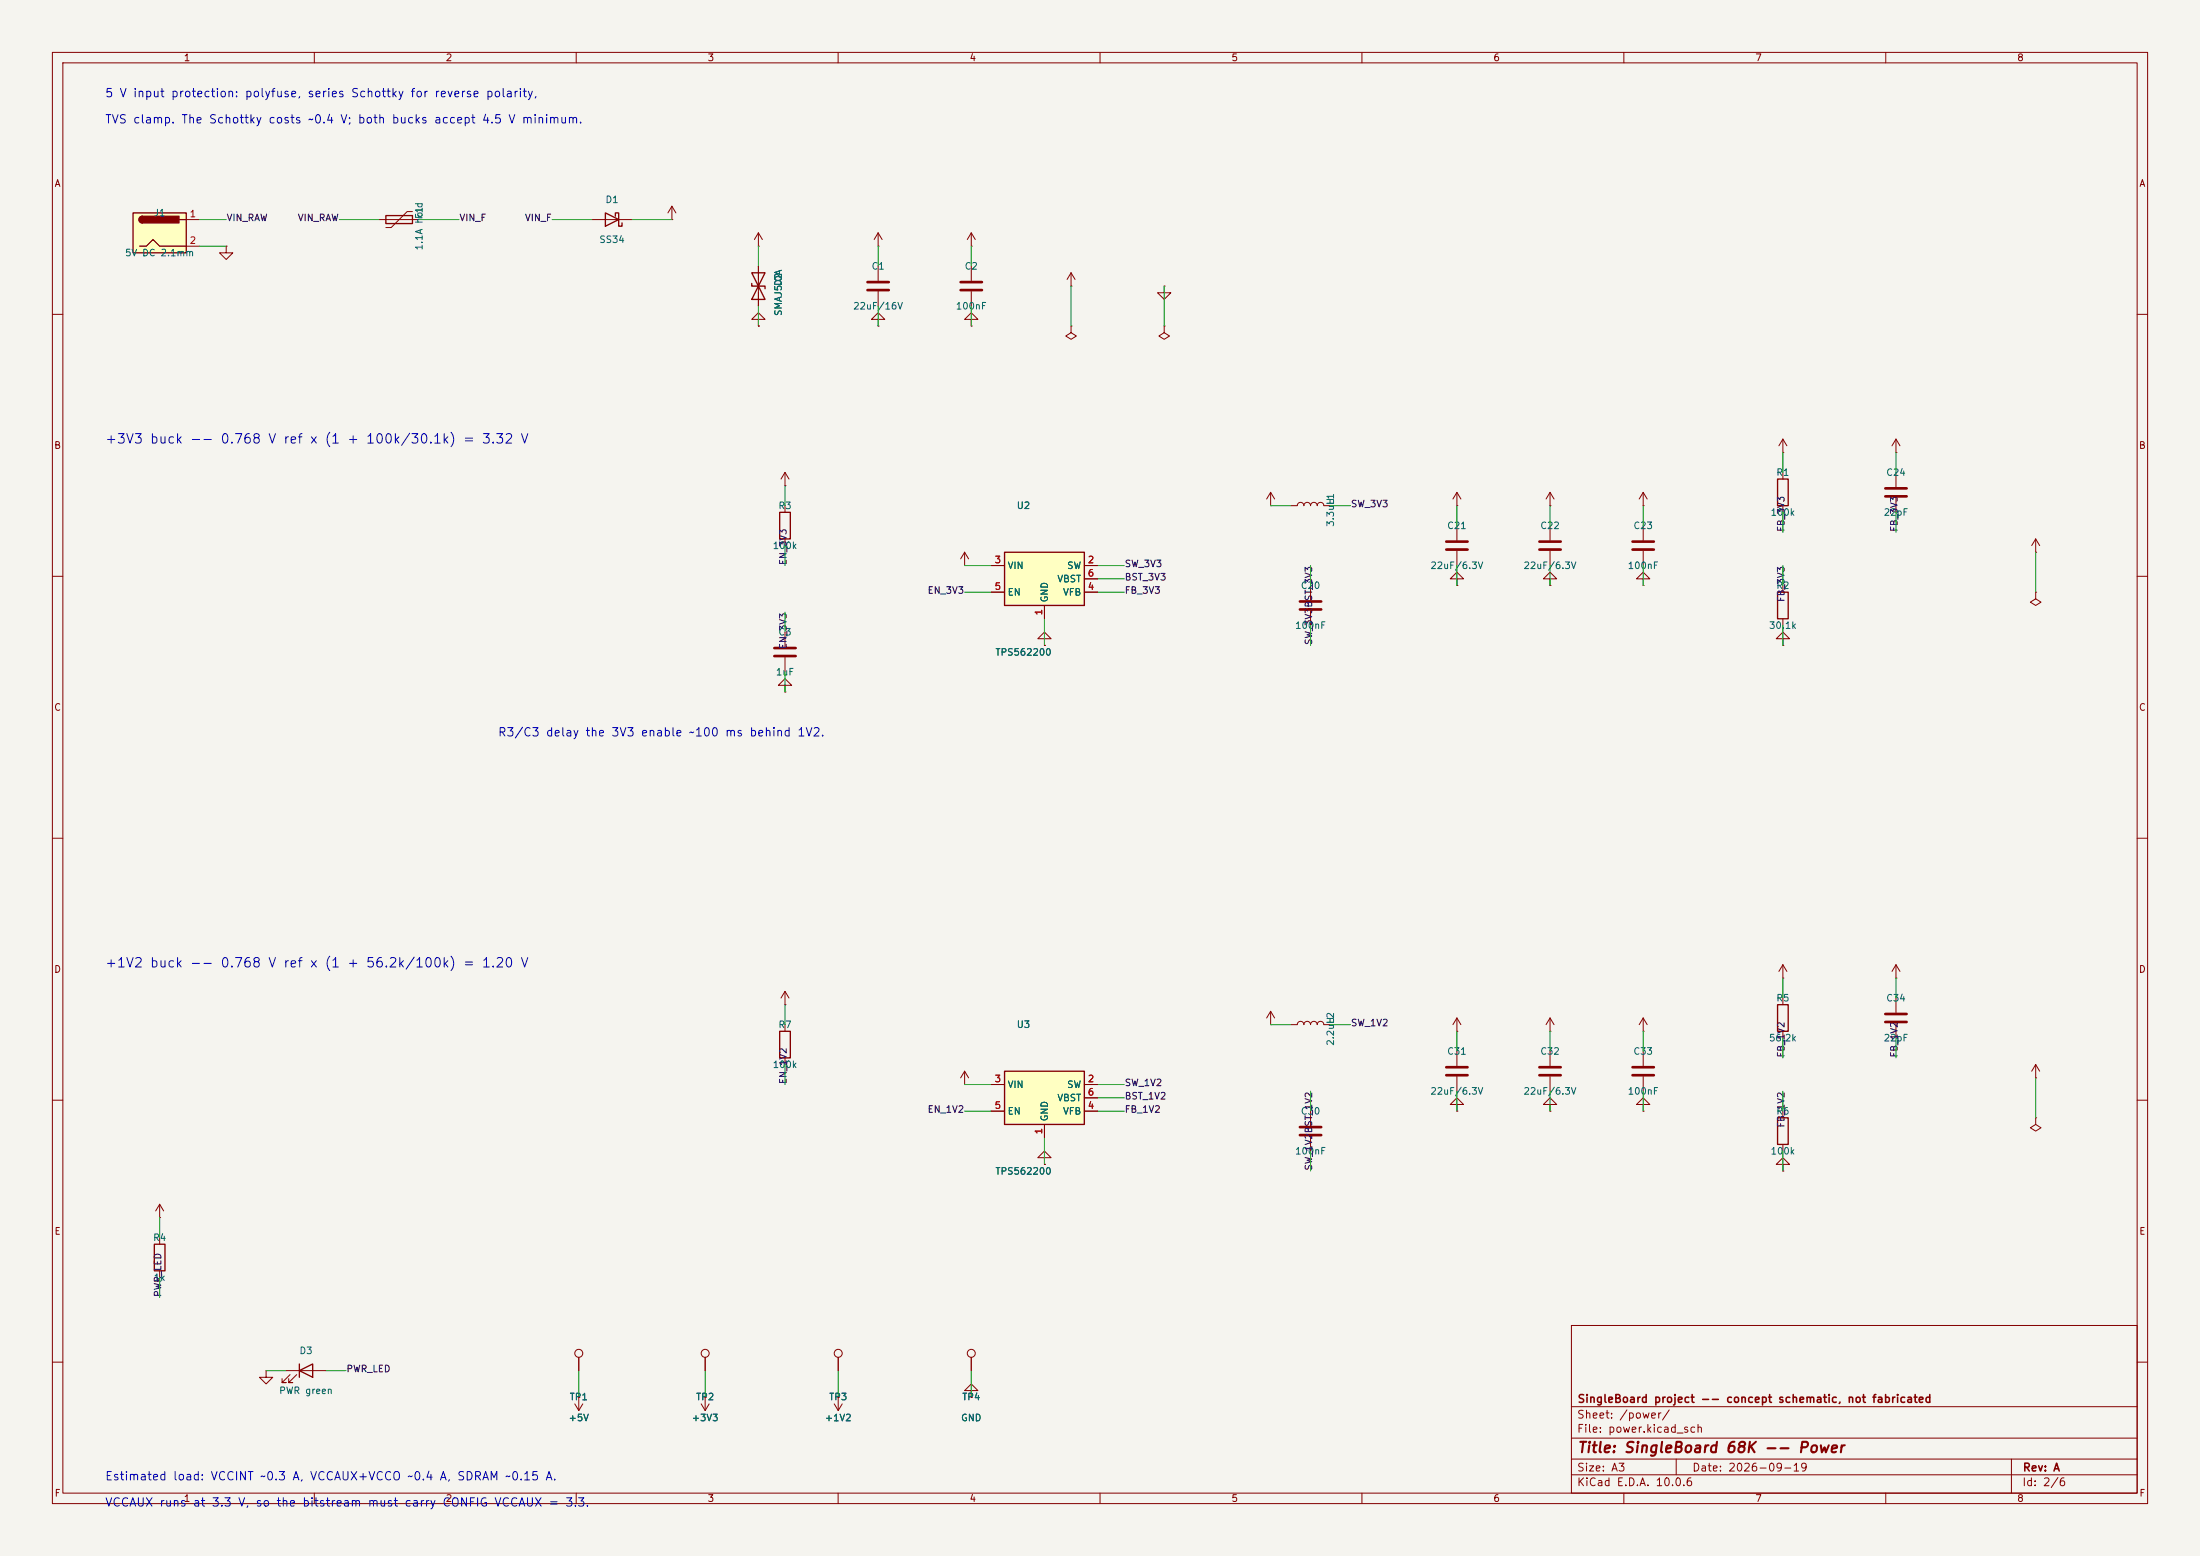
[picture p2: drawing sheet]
<svg xmlns="http://www.w3.org/2000/svg" width="420mm" height="297mm" viewBox="0 0 420 297" stroke-linecap="round" stroke-linejoin="round" font-family="sans-serif">
<path d="M0 0h420v297h-420z" fill="#f5f4ef" stroke="#f5f4ef" stroke-width=".19"/>
<g fill="none" stroke="#840000" stroke-width=".19">
<path d="M10 10h400v277h-400zM12 12h396v273h-396zM60 10v2M110 10v2M160 10v2M210 10v2M260 10v2M310 10v2M360 10v2M43.2 47v1.3h1.2l-1.2 1.2-1.3-1.2h1.3M43.2 47h.1M113 41.9h7.6"/>
<path d="M10 60h2M408 60h2M10 110h2M250.2 111.8v2.8M250.2 116.6v2.8M408 110h2M10 160h2M408 160h2M340.4 186.7h.1M340.4 184.2l-.8 1.2M340.4 184.2l.7 1.2M340.4 184.2v2.5"/>
<path d="M10 210h2M408 210h2M110.5 259.1v2.5M134.6 259.1v2.5M300 253h108v32h-108zM10 260h2M50.8 261.6v1.3h1.3l-1.3 1.3-1.3-1.3h1.3M50.8 261.6h.1M54.6 261.6h7.6M55.4 262.4l-1.6 1.5h.8h-.8v-.8M56.6 262.4l-1.5 1.5h.8h-.8v-.8M133.9 268l.7 1.2"/>
<path d="M134.6 266.7h.1M134.6 266.7v2.5M135.4 268l-.8 1.2M300 278.5h108M300 274.5h108M300 268.5h108M320 278.5v3M384 278.5v6.5M408 260h2M60 285v2M110 285v2M160 285v2"/>
<path d="M210 285v2M260 285v2M300 281.5h108M310 285v2M360 285v2"/>
<circle cx="110.5" cy="258.3" r=".76"/>
<circle cx="134.6" cy="258.3" r=".76"/>
</g>
<path d="M115.6 40.6l2.5 1.3-2.5 1.3zM117.5 41.3v-.7h.6v2.6h.6v-.7M57.1 261.6l2.6-1.3v2.6zM57.1 260.3v2.6" fill="none" stroke="#840000" stroke-width=".25"/>
<path d="M248.2 114.8h4M248.2 116.3h4" fill="none" stroke="#840000" stroke-width=".51"/>
<path d="M25.4 40.6h10.2v7.7h-10.2z" fill="#ffffc2"/>
<path d="M25.4 40.6h10.2v7.7h-10.2zM26.7 47h1.2l1.3-1.3 1.3 1.3h5.1M27.2 41.3a.64 .64 0 0 0-.7 .6 .64 .64 0 0 0 .7 .6M34.3 41.9h1.3M73.7 41.1h5v1.6h-5z" fill="none" stroke="#840000" stroke-width=".25"/>
<g fill="#840000" stroke="#840000" stroke-width=".25">
<path d="M26.7 41.5l.5-.2v1.2a.63 .63 0 0 1-.6-.3 .63 .63 0 0 1 .1-.7z"/>
<path d="M27.2 41.3h7v1.2h-7z"/>
</g>
<path d="M35.6 41.9h2.5M35.6 47h2.5M72.4 41.9h7.6M78.7 40.4h-1l-3 3h-1" fill="none" stroke="#840000" stroke-width=".19"/>
<path d="M191.8 105.4h15.2v10.2h-15.2z" fill="#ffffc2"/>
<path d="M143.5 52.1h2.5l-2.5 5.1h2.5zM143.5 54.1v.5h2.5v.5M148.8 97.8h2.1v5.1h-2.1zM339.3 91.4h2.1v5.1h-2.1zM191.8 105.4h15.2v10.2h-15.2zM339.3 113h2.1v5.1h-2.1zM148.8 196.9h2.1v5h-2.1zM339.3 191.8h2.1v5.1h-2.1zM339.3 213.4h2.1v5h-2.1z" fill="none" stroke="#840000" stroke-width=".25"/>
<g fill="none" stroke="#840000" stroke-width=".19">
<path d="M128.3 39.4l-.8 1.2M128.3 39.4l.7 1.2M128.3 39.4v2.5M128.3 41.9h.1M144.8 47h.1M144.8 44.5v2.5M144.8 50.8v7.6M144.8 44.5l-.8 1.2M144.8 44.5l.7 1.2M167.6 47h.1M167.6 44.5l-.7 1.2M167.6 44.5l.8 1.2"/>
<path d="M167.6 44.5v2.5M167.6 50.8v2.8M167.6 55.6v2.8M185.4 47h.1M185.4 44.5l-.7 1.2M185.4 44.5l.8 1.2M185.4 44.5v2.5M185.4 50.8v2.8M185.4 55.6v2.8M144.8 61h1.2l-1.2-1.3-1.3 1.3h1.3v1.2M144.8 62.2h.1M167.6 61h1.3l-1.3-1.3-1.2 1.3h1.2v1.2"/>
<path d="M167.6 62.2h.1M185.4 61h1.3l-1.3-1.3-1.3 1.3h1.3v1.2M185.4 62.2h.1M149.9 92.7h.1M149.9 90.2v2.5M149.9 96.5v1.3M149.9 90.2l-.8 1.2M149.9 90.2l.7 1.2M278.1 96.5h.1M278.1 94v2.5M278.1 94l-.7 1.3M278.1 94l.8 1.3"/>
<path d="M295.9 96.5h.1M295.9 94v2.5M295.9 94l-.8 1.3M295.9 94l.8 1.3M313.7 96.5h.1M313.7 94v2.5M313.7 94l-.8 1.3M313.7 94l.8 1.3M340.4 86.4h.1M340.4 83.8v2.6M340.4 90.2v1.2M340.4 96.5v1.3"/>
<path d="M340.4 83.8l-.8 1.3M340.4 83.8l.7 1.3M361.9 86.4h.1M361.9 83.8v2.6M361.9 90.2v2.8M361.9 95v2.8M361.9 83.8l-.7 1.3M361.9 83.8l.8 1.3M149.9 102.9v1.2M184.1 108h.1M184.1 105.4l-.7 1.3M184.1 105.4l.8 1.3"/>
<path d="M184.1 105.4v2.6M189.2 108h2.6M189.2 113h2.6M199.4 115.6v2.5M207 108h2.5M207 113h2.5M207 110.5h2.5M278.1 110.5h1.3l-1.3-1.3-1.2 1.3h1.2v1.3M278.1 111.8h.1M295.9 110.5h1.3l-1.3-1.3-1.3 1.3h1.3v1.3M295.9 111.8h.1M295.9 100.3v2.8"/>
<path d="M295.9 105.2v2.8M313.7 110.5h1.3l-1.3-1.3-1.3 1.3h1.3v1.3M313.7 111.8h.1M313.7 100.3v2.8M313.7 105.2v2.8M340.4 111.8v1.2M340.4 118.1v1.3M388.6 105.4h.1M388.6 113v1.3l1 .6-1 .7-1-.7 1-.6M388.6 113h.1M388.6 102.9l-.7 1.2M388.6 102.9l.8 1.2"/>
<path d="M388.6 102.9v2.5M199.4 121.9h1.3l-1.3-1.2-1.3 1.2h1.3v1.3M199.4 123.2h.1M340.4 121.9h1.2l-1.2-1.2-1.3 1.2h1.3v1.3M340.4 123.2h.1M149.9 191.8h.1M149.9 189.2l-.8 1.3M149.9 189.2l.7 1.3M149.9 189.2v2.6M149.9 195.6v1.3M278.1 196.9h.1M278.1 194.3v2.6"/>
<path d="M278.1 194.3l-.7 1.3M278.1 194.3l.8 1.3M295.9 196.9h.1M295.9 194.3v2.6M295.9 194.3l-.8 1.3M295.9 194.3l.8 1.3M313.7 196.9h.1M313.7 194.3v2.6M313.7 194.3l-.8 1.3M313.7 194.3l.8 1.3M340.4 190.5v1.3M340.4 196.9v1.2"/>
<path d="M361.9 186.7h.1M361.9 184.2v2.5M361.9 190.5v2.8M361.9 195.3v2.8M361.9 184.2l-.7 1.2M361.9 184.2l.8 1.2M149.9 201.9v1.3M278.1 210.8h1.3l-1.3-1.2-1.2 1.2h1.2v1.3M278.1 212.1h.1M278.1 200.7v2.8M278.1 205.5v2.8M295.9 210.8h1.3l-1.3-1.2-1.3 1.2h1.3v1.3"/>
<path d="M295.9 212.1h.1M295.9 200.7v2.8M295.9 205.5v2.8M313.7 210.8h1.3l-1.3-1.2-1.3 1.2h1.3v1.3M313.7 212.1h.1M313.7 200.7v2.8M313.7 205.5v2.8M340.4 212.1v1.3M340.4 218.4v1.3M388.6 205.7h.1M388.6 213.4v1.2l1 .7-1 .6-1-.6 1-.7M388.6 213.4h.1"/>
<path d="M388.6 203.2v2.5M388.6 203.2l-.7 1.3M388.6 203.2l.8 1.3M340.4 222.2h1.2l-1.2-1.2-1.3 1.2h1.3v1.3M340.4 223.5h.1M160 259.1v2.5M185.4 259.1v2.5M109.7 268l.8 1.2M110.5 266.7h.1M110.5 266.7v2.5M111.3 268l-.8 1.2M159.3 268l.7 1.2"/>
<path d="M160 266.7h.1M160 266.7v2.5M160.8 268l-.8 1.2M185.4 265.4h1.3l-1.3-1.2-1.3 1.2h1.3v1.3M185.4 266.7h.1"/>
<circle cx="160" cy="258.3" r=".76"/>
<circle cx="185.4" cy="258.3" r=".76"/>
</g>
<g fill="none" stroke="#840000" stroke-width=".51">
<path d="M165.6 53.8h4.1M165.6 55.4h4.1M183.4 53.8h4.1M183.4 55.4h4.1M359.9 93.2h4.1M359.9 94.7h4.1M293.9 103.4h4M293.9 104.9h4M311.7 103.4h4M311.7 104.9h4M359.9 193.5h4.1M359.9 195.1h4.1"/>
<path d="M276.1 203.7h4.1M276.1 205.2h4.1M293.9 203.7h4M293.9 205.2h4M311.7 203.7h4M311.7 205.2h4"/>
</g>
<path d="M191.8 204.5h15.2v10.1h-15.2z" fill="#ffffc2"/>
<path d="M191.8 204.5h15.2v10.1h-15.2zM29.5 237.5h2v5.1h-2z" fill="none" stroke="#840000" stroke-width=".25"/>
<g fill="none" stroke="#840000" stroke-width=".19">
<path d="M144.8 50.8v2.5M144.8 55.9v2.5M204.5 54.6h.1M204.5 52.1l-.8 1.2M204.5 52.1l.7 1.2M204.5 52.1v2.5M222.2 54.6v1.3h1.3l-1.3 1.3-1.2-1.3h1.2M222.2 54.6h.1M144.8 62.2h.1M204.5 62.2v1.3l1 .6-1 .7-1-.7 1-.6M204.5 62.2h.1M222.2 62.2v1.3l1.1 .6-1.1 .7-1-.7 1-.6"/>
<path d="M222.2 62.2h.1M242.6 96.5h.1M242.6 94v2.5M242.6 94l-.8 1.3M242.6 94l.7 1.3M246.4 96.5h1.2a.64 .64 0 0 1 .7-.6 .64 .64 0 0 1 .6 .6 .64 .64 0 0 1 .7-.6 .64 .64 0 0 1 .6 .6 .64 .64 0 0 1 .6-.6 .64 .64 0 0 1 .7 .6 .64 .64 0 0 1 .6-.6 .64 .64 0 0 1 .6 .6h1.3M189.2 108h2.6M189.2 113h2.6M199.4 115.6v2.5M207 108h2.5M207 113h2.5M207 110.5h2.5"/>
<path d="M278.1 100.3v2.8M278.1 105.2v2.8M149.9 130.8h1.2l-1.2-1.3-1.3 1.3h1.3v1.3M149.9 132.1h.1M149.9 120.7v2.7M149.9 125.5v2.8M199.4 123.2h.1M242.6 195.6h.1M242.6 193l-.8 1.3M242.6 193l.7 1.3M242.6 193v2.6M246.4 195.6h1.2a.64 .64 0 0 1 .7-.7 .64 .64 0 0 1 .6 .7 .64 .64 0 0 1 .7-.7 .64 .64 0 0 1 .6 .7 .64 .64 0 0 1 .6-.7 .64 .64 0 0 1 .7 .7 .64 .64 0 0 1 .6-.7 .64 .64 0 0 1 .6 .7h1.3"/>
<path d="M184.1 207h.1M184.1 204.5l-.7 1.2M184.1 204.5l.8 1.2M184.1 204.5v2.5M189.2 207h2.6M189.2 212.1h2.6M199.4 214.6v2.6M207 207h2.5M207 212.1h2.5M207 209.6h2.5M250.2 212.1v2.8M250.2 216.9v2.8"/>
<path d="M30.5 232.4h.1M30.5 229.9v2.5M30.5 236.2v1.3M30.5 229.9l-.8 1.2M30.5 229.9l.7 1.2M199.4 221h1.3l-1.3-1.3-1.3 1.3h1.3v1.2M199.4 222.2h.1M30.5 242.6v1.2M110.5 259.1v2.5M134.6 259.1v2.5M160 259.1v2.5M185.4 259.1v2.5"/>
<path d="M110.5 266.7h.1M134.6 266.7h.1M160 266.7h.1M185.4 266.7h.1"/>
</g>
<path d="M276.1 103.4h4.1M276.1 104.9h4.1M147.8 123.7h4.1M147.8 125.2h4.1M248.2 215.1h4M248.2 216.7h4" fill="none" stroke="#840000" stroke-width=".51"/>
<g fill="none" stroke="#009600" stroke-width=".19">
<path d="M38.1 41.9h5.1M38.1 47h5.1M64.8 41.9h7.6M80 41.9h7.6M105.4 41.9h7.6M120.6 41.9h7.7M144.8 47v3.8M144.8 58.4v3.8M167.6 47v3.8M167.6 58.4v3.8M185.4 47v3.8M185.4 58.4v3.8"/>
<path d="M204.5 54.6v7.6M222.2 54.6v7.6M149.9 92.7v3.8M242.6 96.5h3.8M254 96.5h3.8M278.1 96.5v3.8M295.9 96.5v3.8M313.7 96.5v3.8M340.4 86.4v3.8M340.4 97.8v3.8M361.9 86.4v3.8M361.9 97.8v3.8"/>
<path d="M149.9 104.1v3.9M149.9 116.8v3.9M184.1 108h5.1M184.1 113h5.1M199.4 118.1v5.1M209.5 108h5.1M209.5 110.5h5.1M209.5 113h5.1M250.2 108v3.8M250.2 119.4v3.8M278.1 108v3.8M295.9 108v3.8"/>
<path d="M313.7 108v3.8M340.4 108v3.8M340.4 119.4v3.8M388.6 105.4v7.6M149.9 128.3v3.8M149.9 191.8v3.8M242.6 195.6h3.8M254 195.6h3.8M278.1 196.9v3.8M295.9 196.9v3.8M313.7 196.9v3.8M340.4 186.7v3.8"/>
<path d="M340.4 198.1v3.8M361.9 186.7v3.8M361.9 198.1v3.8M149.9 203.2v3.8M184.1 207h5.1M184.1 212.1h5.1M199.4 217.2v5M209.5 207h5.1M209.5 212.1h5.1M209.5 209.6h5.1M250.2 208.3v3.8M250.2 219.7v3.8"/>
<path d="M278.1 208.3v3.8M295.9 208.3v3.8M313.7 208.3v3.8M340.4 208.3v3.8M340.4 219.7v3.8M388.6 205.7v7.7M30.5 232.4v3.8M30.5 243.8v3.8M50.8 261.6h3.8M62.2 261.6h3.8M110.5 261.6v5.1M134.6 261.6v5.1"/>
<path d="M160 261.6v5.1M185.4 261.6v5.1"/>
</g>
<text font-size="2" fill="#840000" x="301" y="277.8">Title: SingleBoard 68K -- Power</text>
<g font-size="1.8" fill="#0000c2">
<text x="19.9" y="85.1">+3V3 buck -- 0.768 V ref x (1 + 100k/30.1k) = 3.32 V</text>
<text x="19.9" y="185.1">+1V2 buck -- 0.768 V ref x (1 + 56.2k/100k) = 1.20 V</text>
</g>
<g font-size="1.6" fill="#0000c2">
<text x="19.9" y="24">TVS clamp. The Schottky costs ~0.4 V; both bucks accept 4.5 V minimum.</text>
<text x="19.9" y="19">5 V input protection: polyfuse, series Schottky for reverse polarity,</text>
<text x="94.9" y="141">R3/C3 delay the 3V3 enable ~100 ms behind 1V2.</text>
<text x="19.9" y="283">Estimated load: VCCINT ~0.3 A, VCCAUX+VCCO ~0.4 A, SDRAM ~0.15 A.</text>
<text x="19.9" y="288">VCCAUX runs at 3.3 V, so the bitstream must carry CONFIG VCCAUX = 3.3.</text>
</g>
<g font-size="1.5" fill="#840000">
<text x="301" y="268.1">SingleBoard project -- concept schematic, not fabricated</text>
<text x="300.9" y="273.8">File: power.kicad_sch</text>
<text x="300.9" y="271.1">Sheet: /power/</text>
<text x="300.9" y="281.2">Size: A3</text>
<text x="322.9" y="281.2">Date: 2026-09-19</text>
<text x="386" y="281.2">Rev: A</text>
<text x="300.9" y="284">KiCad E.D.A. 10.0.6</text>
<text x="385.9" y="284">Id: 2/6</text>
</g>
<g font-size="1.3" fill="#840000">
<text x="35" y="12">1</text>
<text x="85" y="12">2</text>
<text x="135" y="12">3</text>
<text x="185" y="12">4</text>
<text x="235" y="12">5</text>
<text x="285" y="12">6</text>
<text x="335" y="12">7</text>
<text x="385" y="12">8</text>
<text x="10.3" y="36">A</text>
<text x="408.3" y="36">A</text>
<text x="10.2" y="86">B</text>
<text x="408.2" y="86">B</text>
<text x="10.2" y="136">C</text>
<text x="408.2" y="136">C</text>
<text x="10.2" y="186">D</text>
<text x="408.2" y="186">D</text>
<text x="10.3" y="236">E</text>
<text x="408.3" y="236">E</text>
<text x="10.3" y="286">F</text>
<text x="35" y="287">1</text>
<text x="85" y="287">2</text>
<text x="135" y="287">3</text>
<text x="185" y="287">4</text>
<text x="235" y="287">5</text>
<text x="285" y="287">6</text>
<text x="335" y="287">7</text>
<text x="385" y="287">8</text>
<text x="408.3" y="286">F</text>
</g>
<g font-size="1.3" fill="#006464">
<text x="29.3" y="41.6">J1</text>
<text x="81" y="41.9" transform="rotate(-90 81 41.9)">F1</text>
<text x="115.5" y="39.1">D1</text>
<text x="81" y="47.9" transform="rotate(-90 81 47.9)">1.1A hold</text>
<text x="114.3" y="46.7">SS34</text>
<text x="23.8" y="49.2">5V DC 2.1mm</text>
<text x="166.3" y="51.8">C1</text>
<text x="184.1" y="51.8">C2</text>
<text x="149.6" y="54.7" transform="rotate(-90 149.6 54.7)">D2</text>
<text x="162.8" y="59.4">22uF/16V</text>
<text x="182.4" y="59.4">100nF</text>
<text x="149.6" y="60.4" transform="rotate(-90 149.6 60.4)">SMAJ5.0A</text>
<text x="339" y="91.1">R1</text>
<text x="360" y="91.1">C24</text>
<text x="148.5" y="97.5">R3</text>
<text x="194" y="97.5">U2</text>
<text x="255" y="100.7" transform="rotate(-90 255 100.7)">3.3uH</text>
<text x="255" y="96.5" transform="rotate(-90 255 96.5)">L1</text>
<text x="276.2" y="101.3">C21</text>
<text x="293.9" y="101.3">C22</text>
<text x="311.7" y="101.3">C23</text>
<text x="337.9" y="98.8">100k</text>
<text x="359.5" y="98.8">22pF</text>
<text x="147.4" y="105.1">100k</text>
<text x="192.3" y="108.9">VIN</text>
<text x="192.3" y="114">EN</text>
<text x="201.7" y="111.5">VBST</text>
<text x="202.8" y="114">VFB</text>
<text x="203.6" y="108.9">SW</text>
<text x="248.2" y="112.7">C20</text>
<text x="273" y="108.9">22uF/6.3V</text>
<text x="290.7" y="108.9">22uF/6.3V</text>
<text x="310.6" y="108.9">100nF</text>
<text x="339" y="112.7">R2</text>
<text x="200.4" y="115.1" transform="rotate(-90 200.4 115.1)">GND</text>
<text x="148.5" y="121.6">C3</text>
<text x="189.9" y="125.5">TPS562200</text>
<text x="247.1" y="120.3">100nF</text>
<text x="337.6" y="120.3">30.1k</text>
<text x="148" y="129.2">1uF</text>
<text x="339" y="191.5">R5</text>
<text x="360" y="191.5">C34</text>
<text x="148.5" y="196.5">R7</text>
<text x="194" y="196.5">U3</text>
<text x="255" y="195.6" transform="rotate(-90 255 195.6)">L2</text>
<text x="255" y="199.7" transform="rotate(-90 255 199.7)">2.2uH</text>
<text x="276.2" y="201.6">C31</text>
<text x="293.9" y="201.6">C32</text>
<text x="311.7" y="201.6">C33</text>
<text x="337.6" y="199.1">56.2k</text>
<text x="359.5" y="199.1">22pF</text>
<text x="147.4" y="204.2">100k</text>
<text x="192.3" y="208">VIN</text>
<text x="203.6" y="208">SW</text>
<text x="273" y="209.2">22uF/6.3V</text>
<text x="290.7" y="209.2">22uF/6.3V</text>
<text x="310.6" y="209.2">100nF</text>
<text x="192.3" y="213.1">EN</text>
<text x="200.4" y="214.1" transform="rotate(-90 200.4 214.1)">GND</text>
<text x="201.7" y="210.5">VBST</text>
<text x="202.8" y="213.1">VFB</text>
<text x="248.2" y="213.1">C30</text>
<text x="339" y="213.1">R6</text>
<text x="247.1" y="220.7">100nF</text>
<text x="337.9" y="220.7">100k</text>
<text x="189.9" y="224.5">TPS562200</text>
<text x="29.1" y="237.2">R4</text>
<text x="29.2" y="244.8">1k</text>
<text x="57.1" y="258.8">D3</text>
<text x="53.2" y="266.4">PWR green</text>
<text x="108.6" y="267.6">TP1</text>
<text x="132.8" y="267.6">TP2</text>
<text x="158.2" y="267.6">TP3</text>
<text x="183.6" y="267.6">TP4</text>
<text x="108.4" y="271.6">+5V</text>
<text x="132" y="271.6">+3V3</text>
<text x="157.4" y="271.6">+1V2</text>
<text x="183.4" y="271.6">GND</text>
</g>
<g font-size="1.3" fill="#a90000">
<text x="36.1" y="41.8">1</text>
<text x="36.1" y="46.9">2</text>
<text x="189.8" y="107.8">3</text>
<text x="207.5" y="107.8">2</text>
<text x="189.8" y="112.9">5</text>
<text x="207.5" y="112.9">4</text>
<text x="207.5" y="110.4">6</text>
<text x="199.3" y="117.6" transform="rotate(-90 199.3 117.6)">1</text>
<text x="189.8" y="206.9">3</text>
<text x="207.5" y="206.9">2</text>
<text x="207.5" y="209.4">6</text>
<text x="189.8" y="212">5</text>
<text x="207.5" y="212">4</text>
<text x="199.3" y="216.6" transform="rotate(-90 199.3 216.6)">1</text>
</g>
<g font-size="1.3" fill="#0f0f0f">
<text x="43.2" y="42.5">VIN_RAW</text>
<text x="56.7" y="42.5">VIN_RAW</text>
<text x="87.6" y="42.5">VIN_F</text>
<text x="100.1" y="42.5">VIN_F</text>
<text x="257.8" y="97.1">SW_3V3</text>
<text x="341" y="101.6" transform="rotate(-90 341 101.6)">FB_3V3</text>
<text x="362.6" y="101.6" transform="rotate(-90 362.6 101.6)">FB_3V3</text>
<text x="150.5" y="108" transform="rotate(-90 150.5 108)">EN_3V3</text>
<text x="177" y="113.6">EN_3V3</text>
<text x="214.6" y="113.6">FB_3V3</text>
<text x="214.6" y="108.6">SW_3V3</text>
<text x="214.6" y="111.1">BST_3V3</text>
<text x="341" y="115" transform="rotate(-90 341 115)">FB_3V3</text>
<text x="150.5" y="124" transform="rotate(-90 150.5 124)">EN_3V3</text>
<text x="250.8" y="123.2" transform="rotate(-90 250.8 123.2)">SW_3V3BST_3V3</text>
<text x="257.8" y="196.2">SW_1V2</text>
<text x="341" y="202" transform="rotate(-90 341 202)">FB_1V2</text>
<text x="362.6" y="202" transform="rotate(-90 362.6 202)">FB_1V2</text>
<text x="150.5" y="207" transform="rotate(-90 150.5 207)">EN_1V2</text>
<text x="214.6" y="207.6">SW_1V2</text>
<text x="177" y="212.7">EN_1V2</text>
<text x="214.6" y="212.7">FB_1V2</text>
<text x="214.6" y="210.2">BST_1V2</text>
<text x="341" y="215.3" transform="rotate(-90 341 215.3)">FB_1V2</text>
<text x="250.8" y="223.5" transform="rotate(-90 250.8 223.5)">SW_1V2BST_1V2</text>
<text x="31.1" y="247.7" transform="rotate(-90 31.1 247.7)">PWR_LED</text>
<text x="66" y="262.2">PWR_LED</text>
</g>
</svg>
